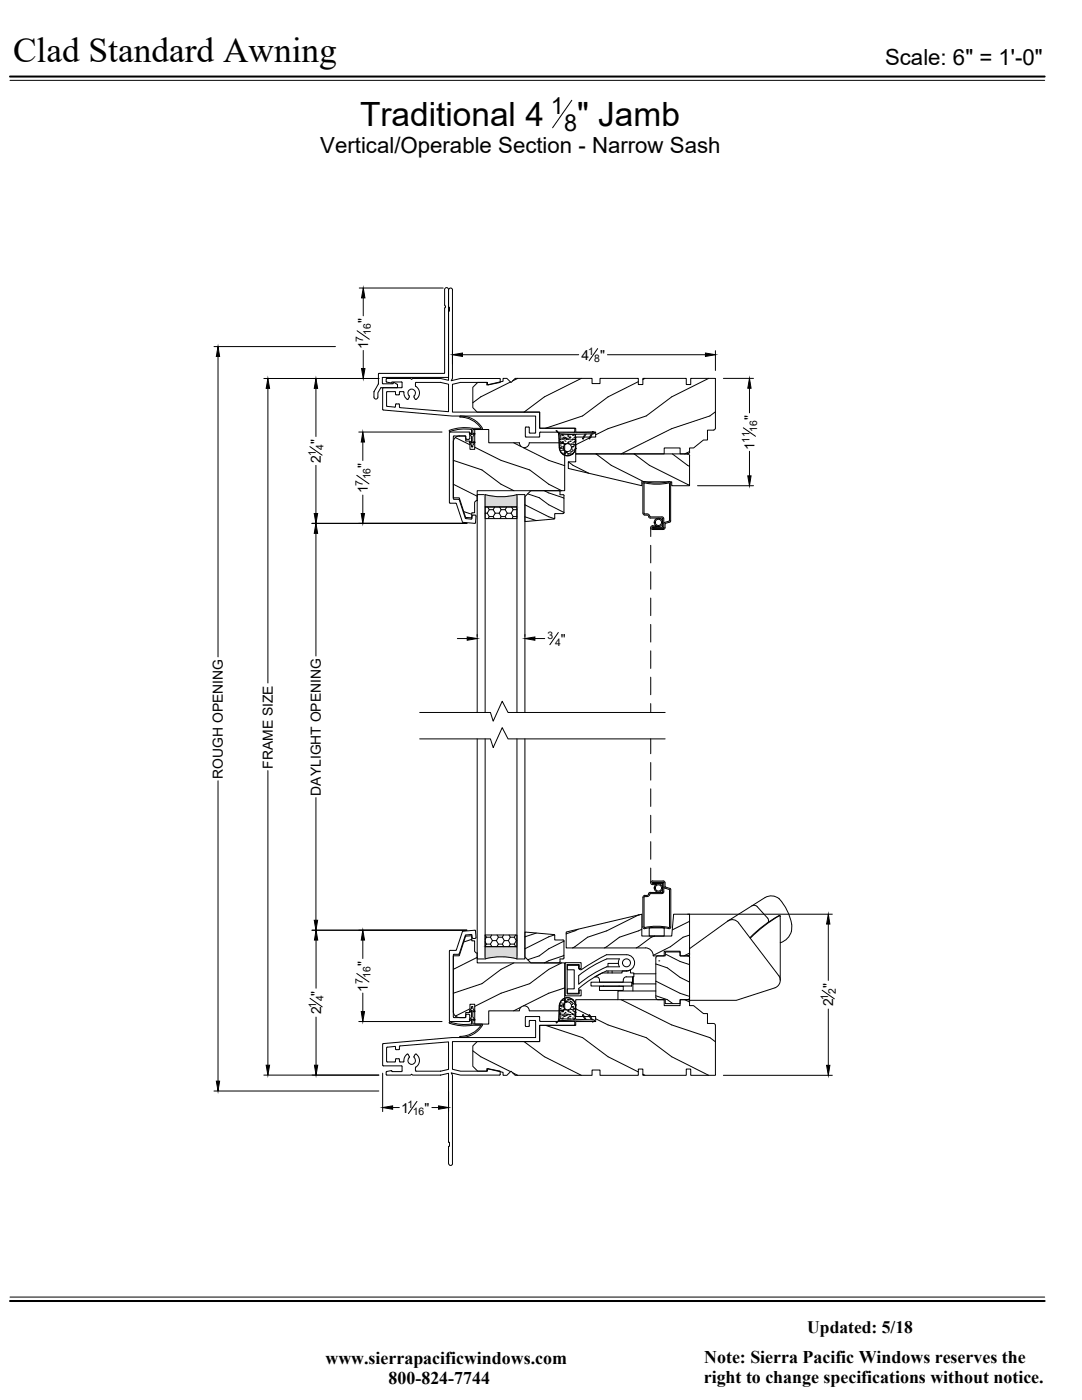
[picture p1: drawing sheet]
<svg xmlns="http://www.w3.org/2000/svg" width="216mm" height="279mm" viewBox="0 0 216 279" stroke-linecap="round" stroke-linejoin="round" font-family="sans-serif">
<!-- layer: DIM -->
<g fill="none" stroke="#000" stroke-width=".2">
<path d="M2 16h206.5M114.1 20l-3.8 5.5M71.7 57.5h16.7M72.5 59.5v3.5M42.7 69.2h24.2M43.5 71.1v60M52.6 75.5h23M53.5 77.5v58.8M63 77.5v9.6M71.3 66l2.4 1.7M72.5 69.9v3.6M90.3 70v2.6"/>
<path d="M92.3 70.8h23.2M119.3 69.6l-1.8 2.4M121.2 70.8h19.6M142.8 70v3.9M144.3 75.5h6.1M149.5 77.5v4.9M61.8 89.1l2.5 1.7M63 92.9v9.6M71.2 94.9l2.4 1.7M71.6 86.2h16.6M72.4 88.2v3.7M72.4 98.8v3.7"/>
<path d="M139.2 96.9h11.2M148.3 85.4l2.5 1.7M149.5 90.1v4.9M62.2 104.5h31M63 106.4v24.5M91.3 127.4h1.9M95.2 126.6v.4M104.7 126.6v.4M106.7 127.4h2M111.4 126.2l-1.7 2.5M43.5 155.8v60M53.5 153.8v58.8"/>
<path d="M63 159.2v24.5M61.9 199.2l2.4 1.7M62.2 185.6h31M63.1 187.6v9.6M71.2 194.3l2.4 1.7M72.4 187.6v3.7M72.4 198.2v3.7M137.2 182.4h28.9M164 197.6l2.5 1.7M165.3 184.4v11.3M42.7 217.7h32.9M52.6 214.6h23"/>
<path d="M63.1 203v9.6M71.6 203.9h16.6M76.4 214.2v7.6M83.2 219.8l-1.7 2.4M89.5 217.8v4M144.3 214.6h21.8M165.3 201.4v11.2M78.3 221h1.4M86.2 221h1.3M2 258.9h206.5"/>
</g>
<g fill="#000" stroke="#000" stroke-width=".2">
<path d="M72.5 57.5l.3 2h-.7zM43.5 69.2l.3 1.9h-.6zM53.5 75.5l.3 2h-.7zM63 75.5l.4 2h-.7zM72.1 73.5h.7l-.3 2zM90.3 70.8l2-.3v.6zM140.8 70.5l2 .3-2 .3zM149.5 75.5l.4 2h-.7zM72.4 86.2l.3 2h-.6zM149.2 95h.7l-.4 1.9zM62.7 102.5h.7l-.4 2zM63 104.5l.4 1.9h-.7z"/>
<path d="M72.1 102.5h.6l-.3 2zM93.2 127.1l2 .3-2 .4zM104.7 127.4l2-.3v.7zM62.7 183.7h.7l-.4 1.9zM63.1 185.6l.3 2h-.7zM72.4 185.6l.3 2h-.6zM165.3 182.4l.3 2h-.7zM43.2 215.8h.6l-.3 1.9zM53.1 212.6h.7l-.3 2zM62.7 212.6h.7l-.3 2zM72.1 201.9h.6l-.3 2zM164.9 212.6h.7l-.3 2z"/>
<path d="M76.4 221l1.9-.3v.7zM87.5 220.7l2 .3-2 .4z"/>
</g>
<!-- layer: PRODUCTS -->
<g fill="none" stroke="#000" stroke-width=".2">
<path d="M88.7 57.8a.39 .39 0 0 1 .4-.4 .39 .39 0 0 1 .4 .4M88.7 57.8v3.1M89.5 57.9l.1 3.4M89.5 57.8v17.5h-13.2v1.2M89.5 57.9a.39 .39 0 0 1 .4-.4 .39 .39 0 0 1 .4 .4v17.6l-.3 .5 1.9-.5h7.8l.1 .2v.5l-2.4 .6-.1-.5h-5.4l-1.6 .4v5.5h17.4v3.3h7v.7h-6.9l-.2 1h-2.6l-.2-.1M74.7 78.1l-.1 .1M75.6 74.5l-.1 .1a3.7 3.7 0 0 1-.9 3.5M76.4 77.5v4.2M76.5 77.4l-.1 .1M77.1 78.3v2.7M77.3 78.2h1.5M77.3 78.1l-.1 .2"/>
<path d="M78.2 76.3l1.9-.1 .1 .2v.9M78.6 76.3l.7 .4v.6M78.6 76.3l-.1 .3h-2.1l-.1-.1M78.8 78.1l.2 .7h.7l.1-.7M79.3 77.2l-.1 .2M79.8 78.2h.7M80.2 77.2l-.1 .2h-4.1a2.32 2.32 0 0 0-.7 2 .39 .39 0 0 1-.4 .2 .39 .39 0 0 1-.3-.3v-1.1M80.5 78.1l.1 .2M80.6 78.3a1.26 1.26 0 0 0 .8 1.4l.3-.5M81.6 79l.1 .2M81.6 79a.79 .79 0 0 1 .1-1.2 .79 .79 0 0 1 1.1 .2 .79 .79 0 0 1-.2 1.1v.1M82.6 79.2l.2 .5"/>
<path d="M83 76.3h4.9l1.6 .4v5.5l-9.7-.8-.1-.7M83 76.3l-.1 .1v.6a1.54 1.54 0 0 1 0 2.7M88.7 61.5v13h-13.1M88.7 60.9l.1 .2M88.8 61v.4M88.8 61.4l-.1 .1M89.6 62.1l-.1 13.8-1.6-.4h-5.6l-.2 .2-.2-.2-4.8 .1v.5l.1 .2 .8 .1 .2-.1M89.6 61.3l.1 .1M89.7 62l-.1 .1M89.7 61.4v.6M101.9 76.2l-6 3-1.6 1.2M103.3 75.5l-1 .5"/>
<path d="M116 75.5l-7.4 3.7-4 3M127.4 76.2l-6.1 3-5 3.8-7.4 2.5M128.7 75.5l-.4 .2M141.4 75.5l-7.4 3.7-5 3.8-7.7 2.5-2.4 1.3M76.4 81.7l.1 .1 13.7 1.2h16.7l-.1 3.4h-1.1l-.2-1.2M78.9 80.7l-.1 .5-1.6-.2M78.9 80.7l.7-.1 .1 .1M90.5 91.9l5.7 1.9 3.8 2.8 2.5 1.3M90.5 96.6l4.7 2.4M90.5 87.1v12.4M90.5 99.5l.1 .1M90.6 99.6h.9"/>
<path d="M90.9 87.3l2.9 1.5M91.5 99.6l1.3 3.8M91.8 83.2a5 5 0 0 1 4.2 2.3M91.9 83.1l-.1 .1M91.9 83a5 5 0 0 1 4.4 2.5M92.8 87h-2.2l-.1 .1M92.8 87l.1 .5M92.9 87.5l.3 .2M93.1 87.7h.4M93.6 86.2h-3.8l-.1 .1v14M93.6 86.2l.1 .1v1.2M93.7 87.5l-.2 .2"/>
<path d="M94.2 85.5h1.8M94.2 85.5a8.2 8.2 0 0 0-4.6 .4l.1 .2a10.1 10.1 0 0 1 4.4-.4v1l-.3-.3-.2 .2 .5 .5v1.3l-.3-.3-.2 .2 .5 .5v.4h.2v-.4l.5-.5-.2-.2-.3 .3v-1.3l.5-.5-.2-.2-.3 .3v-1h2v-.2M94.7 89.3l5.3 2.6 5.7 1.9 3.8 2.8 2.6 1.3M96.8 98.7a12.1 12.1 0 0 0 6.4 0v2.5h-6.4zM102.5 88.4l1.4 .7M103.6 88.4a.98 .98 0 0 0 1 .9 .98 .98 0 0 0 1-.9h6.7l.3 .2 .1 9.3h-17.5v2h-.2l-.3 .3v2.1h-.6v1h-1.2l-1.3-4h-1.1v-11.1a1.2 1.2 0 0 1 1.1-1.2h1.3v1h.9v1.7h.9v-4h2.8v2.7h6.1M104.4 89.4l5.1 2.5 3.2 1M104.8 85.4v1.7M105 85.2h.5M105 85.2l-.2 .1M105.3 98.6l2.3 .7 1.9 1.4 3.1 1.6-.3 .2M108.6 97.9l3.9 1.6"/>
<path d="M111 86h.1M111 86l.5 .5M111 86l.7 .5 6.5-.3v-.1l.4 .2-.1 .2-3.6 .2v2.6a1.64 1.64 0 0 1-1.6 1.7 1.64 1.64 0 0 1-1.7-1.6l-.1-2.9M111.5 86.5h.1M111.5 86.5v.3M111.6 86.6v1l.1 .1M111.7 86.5l-.1 .1M111.7 87.7h.1M111.7 87.7l-.1 .2M111.8 88.1h.1M111.8 88.8h.1M111.8 89.5h.1"/>
<path d="M111.8 87.7h.1M111.8 89.4h.1M111.8 89.3h.1M111.8 88.4h.1M111.8 88.6h.1M111.9 87.7h.1M111.9 90h.1M111.9 87.6l-.1 .1M112 89.2h.1M112 89.4h.1M112 88.4l.7 .3M112.1 86.8h.1"/>
<path d="M112.1 88.3h.1M112.1 87.5h.1M112.1 88.5h.1M112.1 88.2h.1M112.2 86.8h.1M112.2 90.4h.1M112.2 88.2h.1M112.2 86.9h.1M112.2 87.7h.1M112.2 89.6h.1M112.3 88.4h.1M112.3 89.2h.1"/>
<path d="M112.3 89.9h.1M112.3 88.5h.1M112.3 87.3h.1M112.4 89.6h.1M112.5 87.5h.1M112.5 87.2h.1M112.5 90.5h.1M112.6 87.8h.1M112.6 90.6h.1M112.7 87.5h.1M112.7 88.7h.1M112.7 90.5h.1"/>
<path d="M112.7 90.2h.1M112.7 87.3h.1M112.7 88h.1M112.8 90.2h.1M112.8 88.5h.1M112.9 90.1h.1M112.9 87.5h.1M113 90.3h.1M113 87.7h.1M113 87.4h.1M113 90.2h.1M113.2 87.6h.1"/>
<path d="M113.2 90.5h.1M113.2 86.7h.1M113.3 87h.1M113.3 87.7h.1M113.3 88.4h.1M113.3 90.6h.1M113.3 88.3h.1M113.3 88.5h.1M113.3 87.1h.1M113.4 88.5h.1M113.4 88.2h.1M113.4 92.2l.9 .7 3.2 1.5"/>
<path d="M113.5 87.6h.1M113.5 87.3h.1M113.6 90.6h.1M113.7 86.8h.1M113.7 87.6h.1M113.7 87.2h.1M113.7 87.3h.1M113.7 88h.1M113.7 88.1h.1M113.8 90.2h.1M113.8 90.6h.1M113.9 88.6h.1"/>
<path d="M113.9 90.2h.1M114.1 90.1h.1M114.1 87.8h.1M114.1 89.6h.1M114.1 90.6h.1M114.1 87.7h.1M114.1 89.1h.1M114.2 87.7h.1M114.2 89.2h.1M114.2 90.5h.1M114.2 88.7h.1M114.2 86.9h.1"/>
<path d="M114.2 87.6h.1M114.2 88.4h.1M114.2 89.1h.1M114.2 89.9h.1M114.3 89.1h.1M114.4 88.7h.1M114.4 86.7h.1M114.5 88.2h.1M114.5 88.8h.1M114.5 87.4h.1M114.5 86.7h.1M114.5 87.7h.1"/>
<path d="M114.5 90.2h.1M114.6 89.7h.1M114.6 88.1h.1M114.6 86.7l-2.7 .1v.8M114.6 86.7l.2 .1v2.5a1.58 1.58 0 0 1-1.5 1.6 1.58 1.58 0 0 1-1.6-1.5l-.1-1.5M114.7 87.7h.1M114.7 87.3h.1M114.8 88h.1M114.8 88.8h.1M114.8 89.5h.1M117 86.6l-.6 1-.2-.1 .5-.9M118 87.2l-3.1 1.6"/>
<path d="M118.2 86.6l-.5 1-.2-.1 .5-.9M118.9 90.6h.1M118.9 90.6l3.1 2.3 6.5 3.3M126.5 90.6h.1M126.5 90.6l3.1 2.3 8 3.9M128.3 96.5v5.9M128.3 96.5l.2-.4a12.3 12.3 0 0 0 5.1 0l.2 .4v7.5l-.2 .2-.9 .4M134.2 90.6l3.4 2.5M137.2 90.6h-22.3v1.6h-1.5v1.3l14.7 3.4v-.7h5.9v.7h3.6v-5.9M137.2 90.6h.2l.2 .4M137.6 90.1l-1 .5M137.6 90.2l-.2 .3-.2 .1"/>
<path d="M142.4 85.8h-1.2v2h-.8l-2 1.6h-.8v.8M142.4 85.8l.4-.4v-9.9h-5v1.2h-.9v-1.2h-8.6v1.2h-.9v-1.2h-7.7v1.1h-1.6v-1.1h-15.3l-.8 .8-.9-.8h-.7v.6l-3.3 .7v-.5h-1.8l-1 1v4.1l.9 .8h12.5v3.3h7.2v.7h4v1h-4v3.4h17.6v-1.2h3.2v1.2h1.5M142.8 82.2l-1.1 .8-7.7 2.5-10.1 5.1M89.7 100.3l1.4 .2M91.1 100.5l1.2 3.7 2.4 .3M92.5 102.1l1.6 .5M92.9 103.4l.1 .1M92.9 103.5l1.1 .1M94 103.6l.3-.7h.6v1.4M94.9 104.3l-.2 .1M96.8 101.2h6.4v2.3h-6.4zM96.8 102.4h.4"/>
<path d="M97.2 102.4l.4 .7M97.3 101.2l.3 .5M97.6 101.7h.8M97.6 103.1h.8M97.6 101.7l-.4 .7M97.6 103.1l-.2 .4M98.4 103.1l.2 .4M98.4 101.7l.4 .7M98.7 101.2l-.3 .5M98.8 102.4h.8M98.8 102.4l-.4 .7M99.6 102.4l.4 .7"/>
<path d="M99.7 101.2l.3 .5M100 101.7h.8M100 103.1h.8M100 101.7l-.4 .7M100 103.1l-.2 .4M100.8 103.1l.2 .4M100.8 101.7l.4 .7M101.1 101.2l-.3 .5M101.2 102.4h.8M101.2 102.4l-.4 .7M102 102.4l.4 .7M102.1 101.2l.3 .5"/>
<path d="M102.4 101.7h.8M102.4 103.1h.8M102.4 101.7l-.4 .7M102.4 103.1l-.2 .4M104.7 100.7l4.8 2.4 1.1 .4M104.7 103.1l2.3 .8M110.7 103.4l-.2 .2M112.3 102.5h-1.6v.9M112.5 102.3l.1-3.4-.3-.2h-.6v-.6l-.2-.2h-5.6l-1.2 1.2v5l5.8-.5M128.3 102.4l.2 .3 .6 .1M129.1 102.6h-.4l-.2-.2 .1-6a13.9 13.9 0 0 0 5 0l-.1 7.6M129.1 102.5a.65 .65 0 0 1 .6 .6l2.6 .2 .1 2-.1 .1"/>
<path d="M129.1 102.8l.3 .3M129.4 103.1l.3 .3h2.5v1.8h-1.9v.2h2M129.8 105.3v1.8M129.8 108.8v3.5M129.8 114.1v3.5M129.8 119.4v3.5M130.2 105.2l-.1 .1 .1 .1h2.1M130.2 104.9h.8v.3h-.8M132.5 105.3l-.2 .1M132.7 104.6v.7l-.2 .3-2.3 .1a.38 .38 0 0 1-.4-.4 .38 .38 0 0 1 .4-.4M133.5 104l-.9 .2-.1 .3M129.8 124.6v3.5"/>
<path d="M129.8 129.9v3.5M129.8 135.1v3.6M83.7 142.2h14.2l.5 1.7 1.8-4 1.2 2.3h31.3M83.7 147.5h14.2l.5 1.7 1.8-4 1.2 2.3h31.3M95.2 142.2v-43.5h1.6v43.5M95.2 147.5v43.9h1.6v-43.9M103.2 142.2v-43.5h1.5v43.5M103.2 147.5v43.9h1.5v-43.9M129.8 140.4v1.8M129.8 147.5v2.9M129.8 152.2v3.5M129.8 157.4v3.5"/>
<path d="M128.3 179.1v5.9M129.4 178.4l-.2 .3h-.7l-.2 .4M129.8 162.7v3.5M129.8 168v3.5M129.8 173.2v3M130.2 176.1h2.1M130.2 175.8h2.1M130.2 175.8a.37 .37 0 0 0-.4 .4 .37 .37 0 0 0 .4 .3h.8v-.2h-.8l-.1-.1 .1-.1M132.3 175.8l.4 .2v.9M132.3 176.1l.2 .1M132.3 176.1h-2v.2h1.9v1.8h-2.5l-.3 .3M132.3 176.1l.1 .1"/>
<path d="M132.4 176.2l-.1 2-.2 .1-2.4 .1M132.5 177l.1 .2 1 .4M132.7 176.9l1 .4M133.6 177.6v7.5a13.9 13.9 0 0 0-5 0l-.1-6 .2-.2h.7l.3-.5M133.7 177.3l.1 .2v7.5l-.2 .3a11.4 11.4 0 0 0-5.1 0l-.2-.3M152.6 179.1l-7.4 4.7M152.6 179.2a2.59 2.59 0 0 1 3.8 1.3 6.9 6.9 0 0 1 1.3 5.9 3.3 3.3 0 0 1-2 1.7M89.7 189.8v13.9l.1 .1M90.5 190.6v12.4M91.1 189.6l-1.4 .2M91.5 190.5h-.9l-.1 .1M92.8 186.7l-1.3 3.7"/>
<path d="M92.9 186.6l1.2-.1 .1 .6M93 186.6l-.1 .1M94.1 187.5l-1.6 .5M94.2 187.1l.2 .2M94.4 187.3h.4M94.8 187.3l.2-.2-.2-1.4-2.5 .2-1.2 3.7M95.2 191.1l-4.7 2.4M96.8 191.4v-2.5h6.4v2.5M96.8 186.6h6.4v2.3h-6.4zM96.8 188l.3 .4M96.8 186.6l.3 .4M96.8 191.4a12.2 12.2 0 0 1 6.4 0"/>
<path d="M97.1 187h.8M97.1 188.4h.8M97.1 187l-.3 .5M97.1 188.4l-.3 .5M97.9 188.4l.3 .5M97.9 187l.4 .7M98.1 186.6l-.2 .4M98.3 187.7h.7M98.3 187.7l-.4 .7M99 187.7l.4 .7M99.2 186.6l.2 .4M99.4 187h.8"/>
<path d="M99.4 188.4h.8M99.4 187l-.4 .7M99.4 188.4l-.2 .5M100.2 188.4l.3 .5M100.2 187l.4 .7M100.5 186.6l-.3 .4M100.6 187.7h.8M100.6 187.7l-.4 .7M101.4 187.7l.4 .7M101.6 186.6l.2 .4M101.8 187h.8M101.8 188.4h.8"/>
<path d="M101.8 187l-.4 .7M101.8 188.4l-.3 .5M102.5 192.2l-2.5 1.3-3.8 2.8-5.7 1.9M102.6 188.4l.3 .5M102.6 187l.4 .7M102.9 186.6l-.3 .4M103 187.7h.2M103 187.7l-.4 .7M107 186.2l-2.3 .8M110.5 186.5l-5.8-.5v5l1.2 1.2h5.6l.2-.2v-.6h.6M110.5 186.5l.2 .2v.9h1.6l.3 .2M110.6 186.6l-1.1 .4-4.8 2.3"/>
<path d="M112.1 192.2l-2.6 1.3-3.8 2.8-5.7 1.9-5.3 2.6M112.2 199.7h.1M112.5 199.6h.1M112.5 187.8l.1 3.4-.3 .2M112.5 187.8l-3 1.5-1.9 1.5-2.3 .7M112.5 190.6l-3.9 1.6M112.6 199.5h.1M112.7 197.2l-3.2 1-5.1 2.5M112.7 199.6h.1M112.7 199.9h.1M112.8 199.8h.1M112.8 192.1h3.2v1.2h-.4v-.8h-2.4v5.9h2.4v-.8h.4v1.1h-3.2z"/>
<path d="M112.9 200h.1M113 199.8h.1M113.2 199.6h.1M113.3 199.5h.1M113.6 199.5h.1M113.8 199.9h.1M113.8 199.5h.1M113.9 199.9h.1M114.1 199.5h.1M114.2 199.6h.1M114.5 199.9h.1M115.4 185.5l-2.4 .9"/>
<path d="M117.9 196h8.2v.8h-8.2zM119.6 196.8h4.8v.9h-4.8zM120.4 196.8h.1M121 190.5h4a1.62 1.62 0 0 1 1.6 1.7 1.62 1.62 0 0 1-1.6 1.6M121 193.8h4M121 192.9h2.6M121.1 190.5l-5.2 3-.4-.3v-.5h-2.3v.8h1.4v3.9h-1.4v.8h2.3v-.9a21.5 21.5 0 0 1 5.6-3.5M121.1 191.4h2.5M121.1 191.4a23.3 23.3 0 0 0-5.6 3.3v1.7a22.8 22.8 0 0 1 5.6-3.4M121.3 193.8v.4M122.1 193.8v.4M123.4 192.3h-2.1v.6"/>
<path d="M123.5 196.8h.1M123.6 191.4a1.62 1.62 0 0 0 0 1.5M123.9 199.5l10.1 5 7.7 2.6 1.1 .8M125 193.8h-.9v.4h-3.9M125 193.8l.8-.2v.6h.7v.8l-1.5-.1a.78 .78 0 0 0-.6 1.1h-4.8a.76 .76 0 0 0-.1-.8 .76 .76 0 0 0-.8-.2l1.5-.9M126.5 194.3h4.4M127.4 182.6h.1M127.4 182.6l-6.3 3.2-3.9 1.2-3 2.2M128.1 185.5l-4.5 1.5-3 2.2M129.5 185.2h3v1.6h-3zM130.6 186.8l-.7 .2-3 2.2M130.9 197.8h-7.6v1.7"/>
<path d="M130.9 196.4h-4.6v-1.4v2.8M130.9 198.7l2.3 .8 1 .8M130.9 192.4l2.3 .8 2.5 1.9 1.9 .9M130.9 195.8l4.8 2.4 1.9 .7M130.9 191.2v7.9M130.9 199.1v.2l.4 .2M131.3 190.8h1.4v-.8h3v.8h1.5M131.3 199.5h1.4v.8h3v-.8h1.5M131.3 190.8l-.4 .2v.2M131.5 191.8h.1M132.7 190.4l3 1.5 1.9 .6M136.6 199.5l1 .5"/>
<path d="M137.2 199.5h-1.5v1.2h-3.2v-1.2h-17.6v3.4h4v1h-4v.7h-7.2v3.3h-12.5l-.9 .8v4.1l1 1h1.8v-.5l3.3 .7v.6h.7l.9-.8 .8 .8h15.3v-1.1h1.6v1.1h7.7v-1.2h.9v1.2h8.6v-1.2h.9v1.2h5v-9.9M137.2 190.8l.4 .2v.2M137.2 199.5h.2l.2 .4M137.5 190.2l-1 .6M137.6 199.9v.8h.8l2 1.6h.8v2h1.2h.2l.2 .3M137.6 190.4v-8h-3.2l-.4 4.4h-5.9v-4.4l-15.1 3.6v3.2h15.8a1.54 1.54 0 0 1 1.6 1.6h2.1v-1h3.2v1h1.5M137.6 191.2v7.9M137.6 186.6l-1.3 .4-2.5 1.9-3.4 1.8M137.6 183.9l-3.5 1.7M137.6 199.1l-.2 .3-.2 .1M137.6 190.4l-.2 .3-.2 .1M145.2 183.8l-7.6 5.5v10.3h9.3l7.8-2.5a1.62 1.62 0 0 0 .7-2.4"/>
<path d="M145.2 183.8a1.56 1.56 0 0 1 2.2 .4l8 10.5M150 180.8a.92 .92 0 0 1 1.1 .1l2.1 2.3M153.2 183.2l.2 .6-.1 .3M155.5 182.8a28.7 28.7 0 0 0-5.8 4.4M155.5 182.7l.2 .2zM155.5 182.7a24.7 24.7 0 0 0-5.9 4.4M155.7 182.9v12.7M76.4 208.4v4.2M76.4 212.6l.1 .1h3.7v1M77.1 214.4l.1 .2h4.7l.2-.2 .2 .2h5.6l1.6-.4 .1 13.8M77.1 209.1v2.7M77.2 211.8l.1 .1h1.5"/>
<path d="M77.2 213.8l-.1 .6M77.3 209l-.1 .1M78.8 208.8l.2 .6 .6 .1 .2-.8 9.7-.8v5.5l-1.6 .4h-4.9M78.8 208.8l-1.5 .2M79 211.3h.6M79.1 211.3l-.3 .6M79.6 211.3l.2 .6h.7l.1-.1M80.2 213.7l-.1 .2h-1.9l-.1-.2-.9 .1M81.7 210.8l-.1 .3M81.7 210.9l-.3-.5h-.2a1.56 1.56 0 0 0-.6 1.4M82.6 210.8v.2a.78 .78 0 0 1 .2 1.1 .78 .78 0 0 1-1.1 .1 .78 .78 0 0 1-.1-1.1M82.8 210.4l-.2 .5"/>
<path d="M82.9 210.4a1.52 1.52 0 0 1 0 2.7v.5l.1 .2M89.8 203.9h3.8M90.5 202.9l.1 .2h2.2M92.9 203l.1-.5h.7v1.2l-.1 .1M92.9 202.9l-.1 .2M93.8 201.3l-2.9 1.5M94.3 209.7l1.6 1.2 6 3M96.3 204.6v-.2h-2v-1l.3 .3 .2-.2-.5-.5v-1.3l.3 .3 .2-.2-.5-.5v-.4h-.2v.4l-.5 .5 .2 .2 .3-.3v1.3l-.5 .5 .2 .2 .3-.3v1a10.5 10.5 0 0 1-4.4-.4l-.1 .1a8.2 8.2 0 0 0 4.6 .5h1.8a5.1 5.1 0 0 1-4.2 2.2M96.3 204.6a4.7 4.7 0 0 1-4.6 2.4l.1-.2M97.4 213.3l2.3 .4 .1 .2M99.8 213.9v.5M99.8 214.4l-.1 .2h-7.8l-1.9-.5 .3 .5v17.6a.39 .39 0 0 1-.4 .4 .39 .39 0 0 1-.4-.4"/>
<path d="M102.3 214.1l1 .5M103.9 201l-1.4 .7M104.6 207.9l4 3 7.4 3.7M104.8 203v1.7M104.8 204.7l.2 .2h.5M105 202.9h2.6M105 202.9l-.2 .1M105.7 203.7h1.1M105.7 203.6l-.1 .2v.9l-.1 .2M106.8 203.6l.1 .2v3.3h-16.7l-13.7 1.2-.1 .1M107.6 202.9l.2 .9h6.9v.8h-7v3.3h-17.4v5.5l1.6 .4h5.4l.1-.5M108.9 204.6l7.4 2.5 5 3.8 6.1 3"/>
<path d="M111 204.1h.1M111.5 203.6h.1M111.5 203.3v.3M111.6 203.5l.1 .1M111.6 202.2l.1 .1-.1 .2v1M111.6 200.7v1.5M111.7 200.7a1.58 1.58 0 0 1 1.6-1.5 1.58 1.58 0 0 1 1.5 1.6M111.7 202.4h.1M111.8 202h.1M111.8 201.3h.1M111.8 200.5h.1M111.8 202.3h.1"/>
<path d="M111.8 202.3l.1 .2M111.8 200.7h.1M111.8 200.8h.1M111.8 201.7h.1M111.8 201.5h.1M111.9 202.4h.1M111.9 200.1h.1M112 200.9h.1M112 200.7h.1M112.1 203.3h.1M112.1 201.8h.1M112.1 202.6h.1"/>
<path d="M112.1 201.6h.1M112.1 201.9h.1M112.2 203.3h.1M112.2 201.9h.1M112.2 203.2h.1M112.2 202.4h.1M112.2 200.5h.1M112.3 201.7h.1M112.3 200.9h.1M112.3 200.2h.1M112.3 201.6h.1M112.3 202.7h.1"/>
<path d="M112.4 200.5h.1M112.5 202.6h.1M112.5 202.9h.1M112.6 202.3h.1M112.7 202.6h.1M112.7 201.3v-9.1h-17.5v-2h-.2l-.3-.3v-2.1h-.6v-1.1l-1.2 .1-1.3 3.9h-1.1v11.2a1.2 1.2 0 0 0 1.1 1.2h1.3v-1h.9v-1.7h.9v4h2.8v-2.7h6.1M112.7 201.4l-.7 .3M112.7 201.3l-.1 .2-.3 .2h-6.7a.98 .98 0 0 0-1-1 .98 .98 0 0 0-1 1M112.7 201.4h.1M112.7 202.8h.1M112.7 202h.1M112.8 201.6h.1"/>
<path d="M112.9 202.6h.1M113 202.4h.1M113 202.7h.1M113.2 202.5h.1M113.2 203.4h.1M113.3 203.2h.1M113.3 202.4h.1M113.3 201.7h.1M113.3 201.8h.1M113.3 201.6h.1M113.3 203h.1M113.4 201.6h.1"/>
<path d="M113.4 201.9h.1M113.5 202.5h.1M113.5 202.8h.1M113.7 203.3h.1M113.7 202.5h.1M113.7 202.9h.1M113.7 202.8h.1M113.7 202.1h.1M113.7 202h.1M113.9 201.5h.1M114.1 200h.1M114.1 202.3h.1"/>
<path d="M114.1 200.5h.1M114.1 202.4h.1M114.1 200.9h.1M114.2 202.4h.1M114.2 200.9h.1M114.2 201.4h.1M114.2 203.2h.1M114.2 202.5h.1M114.2 201.7h.1M114.2 201h.1M114.2 200.3h.1M114.3 201h.1"/>
<path d="M114.4 201.4h.1M114.4 203.4h.1M114.5 201.9h.1M114.5 201.3h.1M114.5 202.7h.1M114.5 203.4h.1M114.5 202.4h.1M114.6 200.4h.1M114.6 202h.1M114.7 202.4h.1M114.7 202.8h.1M114.8 202.1h.1"/>
<path d="M114.8 201.3h.1M114.8 200.6h.1M114.8 200.5h.1M114.8 200.8l-.1 2.6-2.8-.1v-.8M114.9 200.8a1.64 1.64 0 0 0-1.6-1.7 1.64 1.64 0 0 0-1.7 1.6l-.1 2.9M114.9 200.8v2.6l3.6 .1 .1 .3-.4 .2v-.2l-6.5-.2-.7 .5 .5-.5M114.9 201.3l3.1 1.6M116.7 203.5l-.5-.9 .2-.1 .6 1M118 203.5l-.5-.9 .2-.1 .5 1M118.9 203.3l2.4 1.2 7.7 2.6 5 3.8 7.4 3.7M128.3 214.4l.4 .2M89.6 228.8l-.1 3.4"/>
<path d="M89.6 228l.1 .1M89.7 228.1l-.1 .7"/>
<circle cx="113.2" cy="89.3" r=".79"/>
<circle cx="131.4" cy="104.2" r=".62"/>
<circle cx="131.4" cy="104.2" r=".84"/>
<circle cx="131.4" cy="177.2" r=".62"/>
<circle cx="131.4" cy="177.2" r=".84"/>
<circle cx="125" cy="192.2" r=".79"/>
<circle cx="113.2" cy="200.7" r=".79"/>
</g>
<g fill="#dbdbdb" stroke="#dbdbdb" stroke-width=".2">
<path d="M102.3 98.9l.9-.2v.2z"/>
<path d="M96.8 99.1h6.4v2.1z"/>
<path d="M96.8 188.9h6.4z"/>
<path d="M96.8 98.7l.9 .2zM96.8 98.7l.9 .2h-.9z"/>
<path d="M102.3 98.9h.9zM102.3 98.9h.9z"/>
<path d="M96.8 98.9l1.8 .2zM96.8 98.9l1.8 .2h-1.8z"/>
<path d="M102.3 98.9l.9 .2v-.2zM101.4 99.1l.9-.2 .9 .2z"/>
<path d="M101.4 99.1h1.8zM100.4 99.1h2.8z"/>
<path d="M96.8 99.1h2.7zM96.8 99.1h2.7z"/>
<path d="M96.8 101.2h6.4zM96.8 99.1l6.4 2.1h-6.4z"/>
<path d="M96.8 188.9l6.4 2.1v-2.1zM96.8 188.9l6.4 2.1h-6.4z"/>
<path d="M100.4 191h2.8zM100.4 191h2.8z"/>
<path d="M96.8 191h2.7zM96.8 191h1.8z"/>
<path d="M101.4 191l1.8 .2v-.2zM101.4 191l1.8 .2zM102.3 191.2l.9 .2v-.2z"/>
<path d="M102.3 191.2h.9zM102.3 191.2h.9z"/>
<path d="M96.8 191l.9 .2 .9-.2zM96.8 191l.9 .2h-.9z"/>
<path d="M96.8 191.2v.2zM96.8 191.2h.9l-.9 .2z"/>
</g>
<!-- layer: DIM -->
<path d="M2 15.3h206.5M2 259.6h206.5" fill="none" stroke="#000" stroke-width=".4"/>
<text font-size="7" x="2.6" y="12.5">Clad Standard Awning</text>
<g font-size="6.7">
<text x="71.8" y="25.1">Traditional 4</text>
<text x="115.2" y="25.1">&quot; Jamb</text>
</g>
<g font-size="4.7">
<text x="109.9" y="22.8">1</text>
<text x="112.6" y="26.2">8</text>
</g>
<g font-size="4.4">
<text x="176.6" y="12.9">Scale: 6&quot; = 1'-0&quot;</text>
<text x="63.9" y="30.6">Vertical/Operable Section - Narrow Sash</text>
</g>
<g font-size="3.6">
<text x="64.9" y="272.1">www.sierrapacificwindows.com</text>
<text x="140.5" y="272.1">Note: Sierra Pacific Windows reserves the</text>
<text x="77.5" y="276.2">800-824-7744</text>
<text x="140.4" y="276.1">right to change specifications without notice.</text>
</g>
<text font-size="3.5" x="161.1" y="266">Updated: 5/18</text>
<g font-size="2.8">
<text x="73.5" y="64.5" transform="rotate(-90 73.5 64.5)">&quot;</text>
<text x="73.5" y="69.6" transform="rotate(-90 73.5 69.6)">1</text>
<text x="116.1" y="71.8">4</text>
<text x="119.7" y="71.8">&quot;</text>
<text x="150.5" y="83.9" transform="rotate(-90 150.5 83.9)">&quot;</text>
<text x="64" y="88.6" transform="rotate(-90 64 88.6)">&quot;</text>
<text x="150.5" y="89.7" transform="rotate(-90 150.5 89.7)">1</text>
<text x="64" y="92.3" transform="rotate(-90 64 92.3)">2</text>
<text x="73.4" y="93.4" transform="rotate(-90 73.4 93.4)">&quot;</text>
<text x="73.4" y="98.5" transform="rotate(-90 73.4 98.5)">1</text>
<text x="111.9" y="128.4">&quot;</text>
<text x="44.5" y="155.4" transform="rotate(-90 44.5 155.4)">ROUGH OPENING</text>
<text x="54.4" y="153.4" transform="rotate(-90 54.4 153.4)">FRAME SIZE</text>
<text x="64" y="158.8" transform="rotate(-90 64 158.8)">DAYLIGHT OPENING</text>
<text x="73.4" y="197.9" transform="rotate(-90 73.4 197.9)">1</text>
<text x="73.4" y="192.8" transform="rotate(-90 73.4 192.8)">&quot;</text>
<text x="166.3" y="197.2" transform="rotate(-90 166.3 197.2)">&quot;</text>
<text x="64.1" y="202.4" transform="rotate(-90 64.1 202.4)">2</text>
<text x="64.1" y="198.7" transform="rotate(-90 64.1 198.7)">&quot;</text>
<text x="166.3" y="200.8" transform="rotate(-90 166.3 200.8)">2</text>
<text x="80" y="222">1</text>
<text x="84.7" y="222">&quot;</text>
</g>
<g font-size="2.1">
<text x="72.5" y="68.2" transform="rotate(-90 72.5 68.2)">7</text>
<text x="74" y="66.8" transform="rotate(-90 74 66.8)">16</text>
<text x="117.4" y="70.8">1</text>
<text x="118.6" y="72.3">8</text>
<text x="64.5" y="89.8" transform="rotate(-90 64.5 89.8)">4</text>
<text x="149.5" y="88.4" transform="rotate(-90 149.5 88.4)">11</text>
<text x="151.1" y="86.2" transform="rotate(-90 151.1 86.2)">16</text>
<text x="63" y="91" transform="rotate(-90 63 91)">1</text>
<text x="73.9" y="95.7" transform="rotate(-90 73.9 95.7)">16</text>
<text x="72.4" y="97" transform="rotate(-90 72.4 97)">7</text>
<text x="109.2" y="127.4">3</text>
<text x="110.8" y="128.9">4</text>
<text x="72.4" y="196.4" transform="rotate(-90 72.4 196.4)">7</text>
<text x="73.9" y="195.1" transform="rotate(-90 73.9 195.1)">16</text>
<text x="63.1" y="201.1" transform="rotate(-90 63.1 201.1)">1</text>
<text x="64.6" y="199.9" transform="rotate(-90 64.6 199.9)">4</text>
<text x="165.3" y="199.5" transform="rotate(-90 165.3 199.5)">1</text>
<text x="166.8" y="198.3" transform="rotate(-90 166.8 198.3)">2</text>
<text x="81.3" y="221">1</text>
<text x="82.4" y="222.6">16</text>
</g>
</svg>
